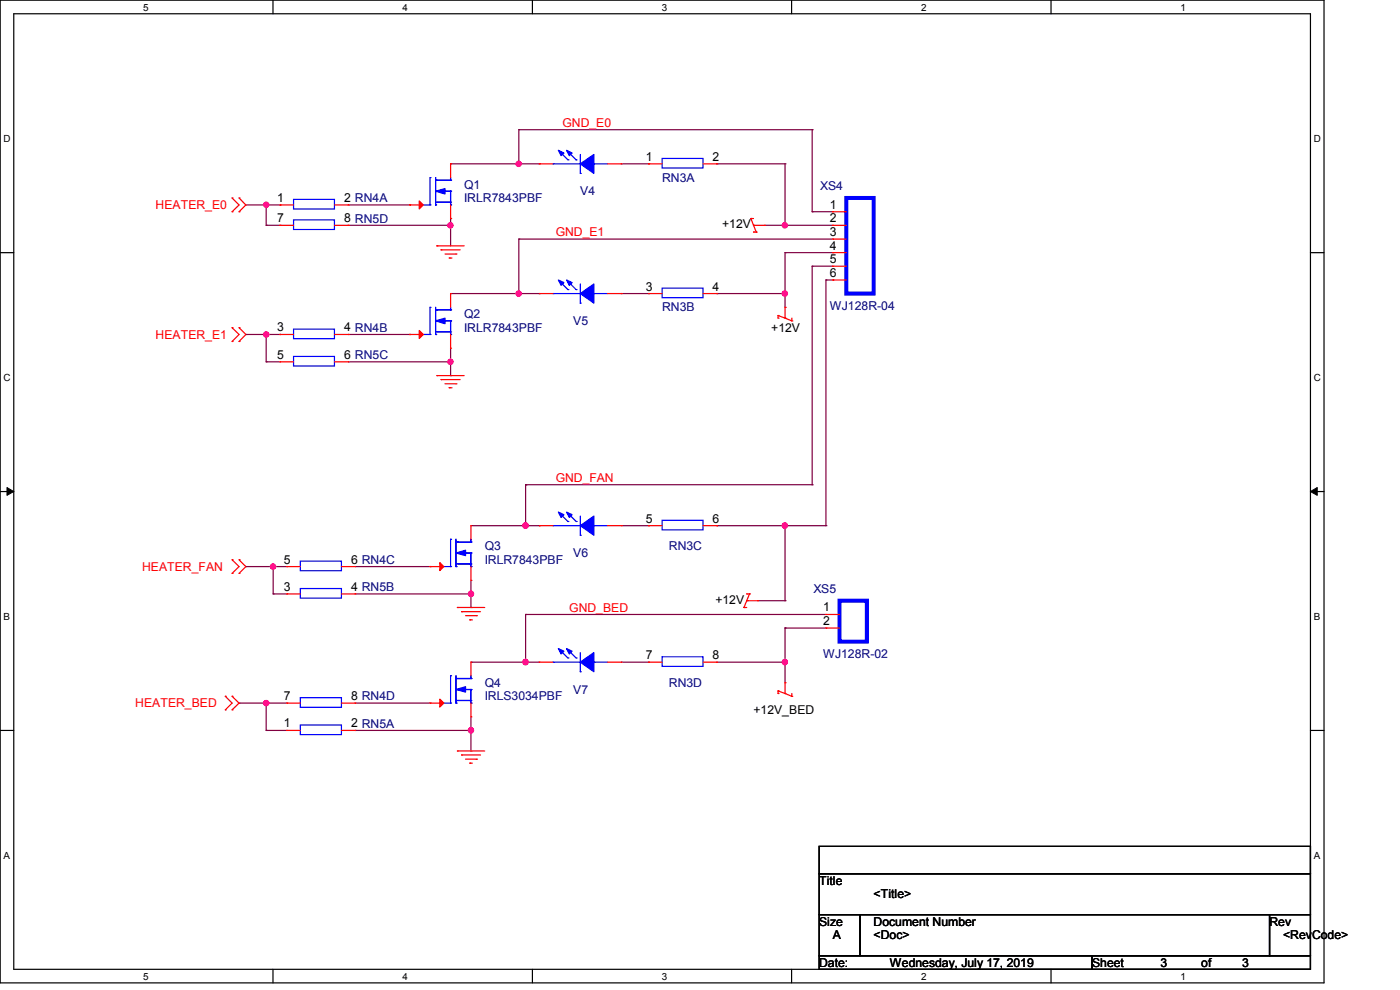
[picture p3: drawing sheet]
<svg xmlns="http://www.w3.org/2000/svg" width="297mm" height="210mm" viewBox="0 0 297 210" stroke-linecap="round" stroke-linejoin="round" font-family="sans-serif">
<path d="M0 0h280.9v208.5h-280.9zM2.9 2.9h275.1v202.7h-275.1z" fill="none" stroke="#000" stroke-width=".25"/>
<g fill="#fff">
<path d="M30.4 .3h1.1v2.4h-1.1z"/>
<path d="M30.4 205.9h1.1v2.3h-1.1z"/>
</g>
<path d="M57.9 0v2.9M57.9 205.6v2.9" fill="none" stroke="#000" stroke-width=".25"/>
<g fill="#fff">
<path d="M85.4 .3h1.1v2.4h-1.1z"/>
<path d="M85.4 205.9h1.1v2.3h-1.1z"/>
</g>
<path d="M112.9 0v2.9M112.9 205.6v2.9" fill="none" stroke="#000" stroke-width=".25"/>
<g fill="#fff">
<path d="M140.4 .3h1.2v2.4h-1.2z"/>
<path d="M140.4 205.9h1.2v2.3h-1.2z"/>
</g>
<path d="M167.9 0v2.9M167.9 205.6v2.9" fill="none" stroke="#000" stroke-width=".25"/>
<g fill="#fff">
<path d="M195.4 .3h1.2v2.4h-1.2z"/>
<path d="M195.4 205.9h1.2v2.3h-1.2z"/>
</g>
<path d="M223 0v2.9M223 205.6v2.9" fill="none" stroke="#000" stroke-width=".25"/>
<g fill="#fff">
<path d="M250.4 .3h1.2v2.4h-1.2z"/>
<path d="M250.4 205.9h1.2v2.3h-1.2z"/>
<path d="M.8 28.2h1.4v2.4h-1.4z"/>
<path d="M278.7 28.2h1.5v2.4h-1.5z"/>
<path d="M.8 78.9h1.4v2.3h-1.4z"/>
<path d="M278.7 78.9h1.5v2.3h-1.5z"/>
</g>
<path d="M0 53.6h2.9M278 53.6h2.9" fill="none" stroke="#000" stroke-width=".25"/>
<g fill="#fff">
<path d="M.8 129.6h1.3v2.3h-1.3z"/>
<path d="M278.7 129.6h1.4v2.3h-1.4z"/>
</g>
<path d="M0 104.3h2.9M278 104.3h2.9" fill="none" stroke="#000" stroke-width=".25"/>
<path d="M1.5 103.4l1.4 .9-1.4 .8zM278 104.3l1.4-.9v1.7z" fill="#000" stroke="#000" stroke-width=".21"/>
<g fill="#fff">
<path d="M.8 180.3h1.3v2.3h-1.3z"/>
<path d="M278.7 180.3h1.4v2.3h-1.4z"/>
</g>
<path d="M0 154.9h2.9M278 154.9h2.9M173.8 179.5h104.2v5.8h-104.2zM173.8 185.3h104.2v8.7h-104.2zM173.8 194h8.7v8.7h-8.7zM182.5 194h86.8v8.7h-86.8zM269.3 194h8.7v8.7h-8.7zM173.8 202.7h57.9v2.9h-57.9zM231.7 202.7h46.3v2.9h-46.3z" fill="none" stroke="#000" stroke-width=".25"/>
<g fill="none" stroke="#800040" stroke-width=".25">
<path d="M95.6 34.8h18.8M110.1 34.8h.1M110.1 27.5h.1M110.1 27.5v7.3M110.1 27.5h62.2M114.4 34.8h.1M131.8 34.8h5.8M137.6 34.8h.1M152.1 34.8h.1M152.1 34.8h14.4M166.5 34.8h.1M166.5 34.8v13"/>
<path d="M172.3 27.5h.1M172.3 27.5v17.4M52.2 43.5h7.2M56.5 43.5h.1M56.5 47.8h.1M56.5 43.5v4.3M56.5 47.8h2.9M59.4 43.5h.1M73.9 43.5h13M73.9 47.8h21.7M86.9 43.5h.1M95.6 47.8h.1"/>
<path d="M95.6 46.4h.1M95.6 46.4v5.8M110.1 50.7h.1M110.1 50.7h66.6M110.1 50.7v11.6M162.2 47.8h14.5M166.5 53.6h.1M166.5 47.8h.1M166.5 53.6v11.6M166.5 53.6h10.2M172.3 44.9h.1M172.3 56.5h.1"/>
<path d="M172.3 44.9h4.4M172.3 56.5v46.3M172.3 56.5h4.4M175.2 59.4h.1M175.2 59.4v52.1M175.2 59.4h1.5M176.7 59.4h.1M52.2 71h.1M52.2 71h7.2M56.5 71h.1M56.5 76.8h.1M56.5 71v5.8"/>
<path d="M56.5 76.8h2.9M59.4 71h.1M73.9 71h13M73.9 76.8h21.7M86.9 71h.1M95.6 76.8h.1M95.6 79.7h.1M95.6 62.3h18.8M95.6 73.9v5.8M110.1 62.3h.1M114.4 62.3h.1M131.8 62.3h5.8"/>
<path d="M137.6 62.3h.1M152.1 62.3h.1M152.1 62.3h14.4M166.5 62.3h.1M166.5 65.2h.1M99.9 111.5h14.5M111.5 111.5h.1M111.5 102.8h.1M111.5 102.8v8.7M111.5 102.8h60.8M114.4 111.5h.1M131.8 111.5h5.8"/>
<path d="M137.6 111.5h.1M152.1 111.5h.1M152.1 111.5h23.1M166.5 111.5h.1M166.5 111.5v15.9M172.3 102.8h.1M175.2 111.5h.1M52.2 120.2h.1M52.2 120.2h8.6M58 120.2h.1M58 126h.1M58 120.2v5.8"/>
<path d="M58 126h2.8M75.3 120.2h15.9M75.3 126h24.6M91.2 120.2h.1M99.9 126h.1M99.9 128.9h.1M99.9 123.1v5.8M111.5 130.3h.1M111.5 130.3h63.7M111.5 130.3v10.2M160.7 127.4h5.8M166.5 133.2h.1"/>
<path d="M166.5 127.4h.1M166.5 133.2h8.7M166.5 133.2v11.6M50.7 149.1h.1M50.7 149.1h10.1M56.5 149.1h.1M56.5 154.9h.1M56.5 149.1v5.8M56.5 154.9h4.3M75.3 149.1h15.9M75.3 154.9h24.6M91.2 149.1h.1"/>
<path d="M99.9 140.5h.1M99.9 154.9h.1M99.9 159.3h.1M99.9 140.5h14.5M99.9 152.1v7.2M111.5 140.5h.1M131.8 140.5h5.8M137.6 140.5h.1M152.1 140.5h14.4M166.5 140.5h.1"/>
</g>
<g fill="#f0f" stroke="#f0f" stroke-width=".25">
<circle cx="111.5" cy="140.4" r=".57"/>
<circle cx="166.5" cy="140.4" r=".56"/>
<circle cx="56.5" cy="149.1" r=".55"/>
<circle cx="57.9" cy="120.2" r=".55"/>
<circle cx="166.5" cy="111.5" r=".56"/>
<circle cx="111.5" cy="111.5" r=".57"/>
<circle cx="56.5" cy="71" r=".55"/>
<circle cx="166.5" cy="62.3" r=".55"/>
<circle cx="110" cy="62.3" r=".55"/>
<circle cx="56.5" cy="43.4" r=".55"/>
<circle cx="110" cy="34.8" r=".55"/>
<circle cx="166.5" cy="47.8" r=".55"/>
<circle cx="99.9" cy="154.9" r=".56"/>
<circle cx="99.9" cy="126" r=".56"/>
<circle cx="95.5" cy="47.8" r=".55"/>
<circle cx="95.5" cy="76.8" r=".55"/>
</g>
<g fill="none" stroke="#f00" stroke-width=".25">
<path d="M95.6 34.8h.1M95.6 34.8v2.9M114.4 34.8h.1M114.4 34.8h2.9M128.9 34.8h2.9M131.8 34.8h.1M137.6 34.8h.1M137.6 34.8h2.9M149.1 34.8h3M152.1 34.8h.1M49.2 44.9h.1M49.2 42h.1"/>
<path d="M49.2 42l1.5 1.5-1.5 1.4M50.7 42h.1M50.7 44.9h.1M50.7 42l1.5 1.5-1.5 1.4M59.4 47.8h.1M59.4 43.5h.1M59.4 47.8h2.9M59.4 43.5h2.9M71 47.8h2.9M71 43.5h2.9M73.9 47.8h.1M73.9 43.5h.1"/>
<path d="M86.9 43.5h.1M86.9 43.5h2.9M92.7 52.2h.1M92.7 52.2h5.8M93.6 53h.1M93.6 53h4M94.4 53.9h2.3M95.3 54.7h.1M95.3 54.7h.6M95.6 46.4h.1M95.6 43.5v2.9M96.7 53.9h.1"/>
<path d="M159.3 46.4h.1M159.3 46.4h.6M159.3 46.4l.6 1.4M159.9 47.8h.1M159.9 49.2h.1M159.9 47.8l.5 1.4M159.9 49.2h.5M159.9 47.8h2.3M160.4 49.2h.1M162.2 47.8h.1M176.7 47.8h.1M176.7 50.7h.1"/>
<path d="M176.7 53.6h.1M176.7 44.9h.1M176.7 56.5h.1M176.7 59.4h.1M176.7 47.8h2.8M176.7 50.7h2.8M176.7 53.6h2.8M176.7 44.9h2.8M176.7 56.5h2.8M176.7 59.4h2.8M49.2 72.4h.1M49.2 69.5h.1"/>
<path d="M49.2 69.5l1.5 1.5-1.5 1.4M50.7 69.5h.1M50.7 72.4h.1M50.7 69.5l1.5 1.5-1.5 1.4M59.4 71h.1M59.4 76.8h.1M59.4 71h2.9M59.4 76.8h2.9M71 71h2.9M71 76.8h2.9M73.9 71h.1M73.9 76.8h.1"/>
<path d="M86.9 71h.1M86.9 71h2.9M92.7 79.7h.1M92.7 79.7h5.8M95.6 62.3h.1M95.6 73.9h.1M95.6 62.3v2.9M95.6 71v2.9M114.4 62.3h.1M114.4 62.3h2.9M128.9 62.3h2.9M131.8 62.3h.1"/>
<path d="M137.6 62.3h.1M137.6 62.3h2.9M149.1 62.3h3M152.1 62.3h.1M165.1 66.9h.1M165.1 67.5h.1M165.1 66.9v.6M165.1 66.9l1.4 .6M166.5 67.5h.1M166.5 65.2h.1M166.5 65.2v2.3M166.5 67.5l1.5 .6"/>
<path d="M168 68.1h.1M168 67.5v.6M93.6 80.5h.1M93.6 80.5h4M94.4 81.4h2.3M95.3 82.3h.1M95.3 82.3h.6M96.7 81.4h.1M49.2 118.7h.1M49.2 118.7l1.5 1.5-1.5 1.4M50.7 118.7h.1M50.7 118.7l1.5 1.5-1.5 1.4"/>
<path d="M99.9 111.5h.1M99.9 111.5v2.9M114.4 111.5h.1M114.4 111.5h2.9M128.9 111.5h2.9M131.8 111.5h.1M137.6 111.5h.1M137.6 111.5h2.9M149.1 111.5h3M152.1 111.5h.1M49.2 121.6h.1M50.7 121.6h.1"/>
<path d="M60.8 120.2h.1M60.8 126h.1M60.8 126h2.9M60.8 120.2h2.9M72.4 126h2.9M72.4 120.2h2.9M75.3 120.2h.1M75.3 126h.1M91.2 120.2h.1M91.2 120.2h2.9M97 128.9h.1M97 128.9h5.8"/>
<path d="M97.9 129.8h.1M97.9 129.8h4M98.8 130.6h2.3M99.7 131.5h.1M99.7 131.5h.5M99.9 123.1h.1M99.9 120.2v2.9M101.1 130.6h.1M157.8 128.9h.1M157.8 128.9h.6M158.4 127.4h.1M158.4 126h.1"/>
<path d="M158.4 126h.6M158.4 127.4h2.3M159 126h.1M159 126l-1.2 2.9M160.7 127.4h.1M175.2 133.2h.1M175.2 130.3h.1M175.2 133.2h2.9M175.2 130.3h2.9M47.8 150.6h.1M47.8 147.7h.1M47.8 147.7l1.4 1.4-1.4 1.5"/>
<path d="M49.2 147.7h.1M49.2 150.6h.1M49.2 147.7l1.5 1.4-1.5 1.5M60.8 149.1h.1M60.8 154.9h.1M60.8 149.1h2.9M60.8 154.9h2.9M72.4 149.1h2.9M72.4 154.9h2.9M75.3 149.1h.1M75.3 154.9h.1M91.2 149.1h.1"/>
<path d="M91.2 149.1h2.9M97 159.3h.1M97 159.3h5.8M99.9 140.5h.1M99.9 152.1h.1M99.9 140.5v2.8M99.9 149.1v3M114.4 140.5h.1M114.4 140.5h2.9M128.9 140.5h2.9M131.8 140.5h.1M137.6 140.5h.1"/>
<path d="M137.6 140.5h2.9M149.1 140.5h3M152.1 140.5h.1M165.1 146.6h.1M165.1 147.1h.1M165.1 146.6l1.4 .5M165.1 146.6v.5M166.5 147.1h.1M166.5 144.8h.1M166.5 147.1l1.5 .6M166.5 144.8v2.3M168 147.7h.1"/>
<path d="M168 147.1v.6M97.9 160.1h.1M97.9 160.1h4M98.8 161h2.3M99.7 161.9h.1M99.7 161.9h.5M101.1 161h.1"/>
</g>
<path d="M179.5 42h5.8v20.3h-5.8zM178.1 127.4h5.8v8.7h-5.8z" fill="none" stroke="#00f" stroke-width=".85"/>
<g fill="none" stroke="#00f" stroke-width=".25">
<path d="M91.2 37.7h.1M91.2 37.7v5.8M92.4 38.2h.1M92.4 37.7v5.8M92.4 38.2h3.2M92.7 38.2h.1M95.6 38.2h.1M95.6 37.7v.5M117.3 34.8h.1M117.3 34.8h5.8M118.7 32.2l1.8 1.7M120.5 33.9h.1"/>
<path d="M120.5 32.2l1.7 1.7M122.2 33.9h.1M123.1 36.8h.1M123.1 32.8v4M126 34.8h.1M126 34.8h2.9M140.5 33.6h8.6v2h-8.6zM62.3 46.7h8.7v2h-8.7zM62.3 42.3h8.7v2h-8.7zM89.8 43.5h1.4M91.2 43.5h.1M92.4 43.5h.1"/>
<path d="M92.4 42.9h3.2M93.9 40.6h1.7M95.3 42.9h.1M95.6 40.6h.1M95.6 43.5h.1M95.6 42.9h.1M95.6 40.6v2.9M118.7 59.7l1.8 1.7M120.5 59.7l1.7 1.7M62.3 69.8h8.7v2h-8.7zM62.3 75.6h8.7v2h-8.7zM89.8 71h1.4"/>
<path d="M91.2 71h.1M91.2 65.2h.1M91.2 65.2v5.8M92.4 71h.1M92.4 65.7h.1M92.4 65.2v5.8M92.4 65.7h3.2M92.4 70.4h3.2M92.7 65.7h.1M93.9 68.1h1.7M95.3 70.4h.1M95.6 65.7h.1"/>
<path d="M95.6 68.1h.1M95.6 71h.1M95.6 70.4h.1M95.6 65.2v.5M95.6 68.1v2.9M117.3 62.3h.1M117.3 62.3h5.8M120.5 61.4h.1M122.2 61.4h.1M123.1 64.3h.1M123.1 60.2v4.1M126 62.3h.1"/>
<path d="M126 62.3h2.9M140.5 61.1h8.6v2.1h-8.6zM63.7 119h8.7v2.1h-8.7zM95.6 114.4h.1M95.6 114.4v5.8M96.7 115h.1M96.7 114.4v5.8M96.7 115h3.2M96.7 119.6h3.2M97 115h.1M98.2 117.3h1.7M99.7 119.6h.1"/>
<path d="M99.9 115h.1M99.9 117.3h.1M99.9 119.6h.1M99.9 114.4v.6M99.9 117.3v2.9M117.3 111.5h.1M117.3 111.5h5.8M118.7 108.9l1.8 1.7M120.5 110.6h.1M120.5 108.9l1.7 1.7M122.2 110.6h.1M123.1 113.5h.1"/>
<path d="M123.1 109.5v4M126 111.5h.1M126 111.5h2.9M140.5 110.4h8.6v2h-8.6zM63.7 124.8h8.7v2.1h-8.7zM94.1 120.2h1.5M95.6 120.2h.1M96.7 120.2h.1M99.9 120.2h.1M118.7 137.8l1.8 1.8M120.5 139.6h.1M120.5 137.8l1.7 1.8"/>
<path d="M122.2 139.6h.1M123.1 138.4v4.1M140.5 139.3h8.6v2.1h-8.6zM63.7 148h8.7v2h-8.7zM63.7 153.8h8.7v2h-8.7zM94.1 149.1h1.5M95.6 149.1h.1M95.6 143.3h.1M95.6 143.3v5.8M96.7 149.1h.1M96.7 143.9h.1M96.7 143.3v5.8"/>
<path d="M96.7 143.9h3.2M96.7 148.6h3.2M97 143.9h.1M98.2 146.3h1.7M99.7 148.6h.1M99.9 143.9h.1M99.9 146.3h.1M99.9 149.1h.1M99.9 148.6h.1M99.9 143.3v.6M99.9 146.3v2.8M117.3 140.5h.1"/>
<path d="M117.3 140.5h5.8M123.1 142.5h.1M126 140.5h.1M126 140.5h2.9"/>
</g>
<g fill="#00f" stroke="#00f" stroke-width=".25">
<path d="M96.7 117.3l2.1-.6v1.2z"/>
<path d="M92.4 40.6l2-.6v1.1z"/>
<path d="M96.7 146.3l2.1-.6v1.1z"/>
<path d="M92.4 68.1l2-.6v1.2z"/>
<path d="M123.1 111.5l2.9-2v4z" fill-rule="evenodd"/>
<path d="M118.4 108.6l1.2 .6-.6 .6z" fill-rule="evenodd"/>
<path d="M120.2 108.6l1.2 .6-.6 .6z" fill-rule="evenodd"/>
<path d="M123.1 34.8l2.9-2v4z" fill-rule="evenodd"/>
<path d="M118.4 31.9l1.2 .6-.6 .5z" fill-rule="evenodd"/>
<path d="M120.2 31.9l1.2 .6-.6 .5z" fill-rule="evenodd"/>
<path d="M123.1 140.5l2.9-2.1v4.1z" fill-rule="evenodd"/>
<path d="M118.4 137.6l1.2 .5-.6 .6z" fill-rule="evenodd"/>
<path d="M120.2 137.6l1.2 .5-.6 .6z" fill-rule="evenodd"/>
<path d="M123.1 62.3l2.9-2.1v4.1z" fill-rule="evenodd"/>
<path d="M118.4 59.4l1.2 .5-.6 .6z" fill-rule="evenodd"/>
<path d="M120.2 59.4l1.2 .5-.6 .6z" fill-rule="evenodd"/>
</g>
<g fill="#f00" stroke="#f00" stroke-width=".25">
<path d="M93.3 119.3l.8 .9-.8 .8z"/>
<path d="M88.9 42.6l.9 .9-.9 .8z"/>
<path d="M93.3 148.3l.8 .8-.8 .9z"/>
<path d="M88.9 70.1l.9 .9-.9 .8z"/>
</g>
<g font-size="2.6" fill="#f00">
<text x="119.3" y="26.9">GND_E0</text>
<text x="33" y="44.3">HEATER_E0</text>
<text x="117.9" y="50.1">GND_E1</text>
<text x="33" y="71.8">HEATER_E1</text>
<text x="117.9" y="102.2">GND_FAN</text>
<text x="30.1" y="121.1">HEATER_FAN</text>
<text x="120.8" y="129.8">GND_BED</text>
<text x="28.7" y="150">HEATER_BED</text>
</g>
<g font-size="2.6">
<text x="137" y="34.1">1</text>
<text x="151.2" y="34.1">2</text>
<text x="58.8" y="47.2">7</text>
<text x="58.8" y="42.8">1</text>
<text x="73" y="47.2">8 RN5D</text>
<text x="73" y="42.8">2 RN4A</text>
<text x="176.1" y="47.2">2</text>
<text x="176.1" y="44.3">1</text>
<text x="153.2" y="48.4">+12V</text>
<text x="176.1" y="50.1">3</text>
<text x="176.1" y="53">4</text>
<text x="176.1" y="55.8">5</text>
<text x="176.1" y="58.8">6</text>
<text x="137" y="61.6">3</text>
<text x="151.2" y="61.6">4</text>
<text x="58.8" y="70.3">3</text>
<text x="73" y="70.3">4 RN4B</text>
<text x="163.6" y="70.4">+12V</text>
<text x="58.8" y="76.1">5</text>
<text x="73" y="76.1">6 RN5C</text>
<text x="137" y="110.9">5</text>
<text x="151.2" y="110.9">6</text>
<text x="60.2" y="119.5">5</text>
<text x="74.5" y="119.5">6 RN4C</text>
<text x="60.2" y="125.3">3</text>
<text x="74.5" y="125.3">4 RN5B</text>
<text x="151.8" y="128">+12V</text>
<text x="174.6" y="129.7">1</text>
<text x="174.6" y="132.6">2</text>
<text x="137" y="139.8">7</text>
<text x="151.2" y="139.8">8</text>
<text x="60.2" y="148.5">7</text>
<text x="74.5" y="148.5">8 RN4D</text>
<text x="60.2" y="154.3">1</text>
<text x="74.5" y="154.3">2 RN5A</text>
<text x="159.8" y="151.5">+12V_BED</text>
<text x="173.8" y="187.7">Title</text>
<text x="185.3" y="190.6">&lt;Title&gt;</text>
<text x="173.8" y="196.3">Size</text>
<text x="185.3" y="196.3">Document Number</text>
<text x="269.3" y="196.3">Rev</text>
<text x="176.7" y="199.3">A</text>
<text x="185.3" y="199.3">&lt;Doc&gt;</text>
<text x="272.2" y="199.3">&lt;RevCode&gt;</text>
<text x="173.8" y="205.1">Date:</text>
<text x="188.8" y="205.1">Wednesday, July 17, 2019</text>
<text x="231.7" y="205.1">Sheet</text>
<text x="246.2" y="205.1">3</text>
<text x="254.8" y="205.1">of</text>
<text x="263.5" y="205.1">3</text>
</g>
<g font-size="2.6" fill="#000080">
<text x="98.5" y="40">Q1</text>
<text x="123.1" y="41.4">V4</text>
<text x="140.5" y="38.6">RN3A</text>
<text x="174" y="40.3">XS4</text>
<text x="98.5" y="42.9">IRLR7843PBF</text>
<text x="176.1" y="65.8">WJ128R-04</text>
<text x="98.5" y="67.5">Q2</text>
<text x="98.5" y="70.4">IRLR7843PBF</text>
<text x="121.6" y="69">V5</text>
<text x="140.5" y="66">RN3B</text>
<text x="102.8" y="116.7">Q3</text>
<text x="102.8" y="119.6">IRLR7843PBF</text>
<text x="121.6" y="118.2">V6</text>
<text x="141.9" y="116.7">RN3C</text>
<text x="172.6" y="125.7">XS5</text>
<text x="174.6" y="139.6">WJ128R-02</text>
<text x="102.8" y="145.7">Q4</text>
<text x="102.8" y="148.6">IRLS3034PBF</text>
<text x="121.6" y="147.2">V7</text>
<text x="141.9" y="145.7">RN3D</text>
</g>
<g font-size="2.1">
<text x="30.4" y="2.2">5</text>
<text x="85.4" y="2.2">4</text>
<text x="140.4" y="2.2">3</text>
<text x="195.4" y="2.2">2</text>
<text x="250.5" y="2.2">1</text>
<text x=".8" y="30.1">D</text>
<text x="278.7" y="30.1">D</text>
<text x=".8" y="80.8">C</text>
<text x="278.7" y="80.8">C</text>
<text x=".8" y="131.5">B</text>
<text x="278.7" y="131.5">B</text>
<text x=".8" y="182.2">A</text>
<text x="278.7" y="182.2">A</text>
<text x="30.4" y="207.8">5</text>
<text x="85.4" y="207.8">4</text>
<text x="140.4" y="207.8">3</text>
<text x="195.4" y="207.8">2</text>
<text x="250.5" y="207.8">1</text>
</g>
</svg>
